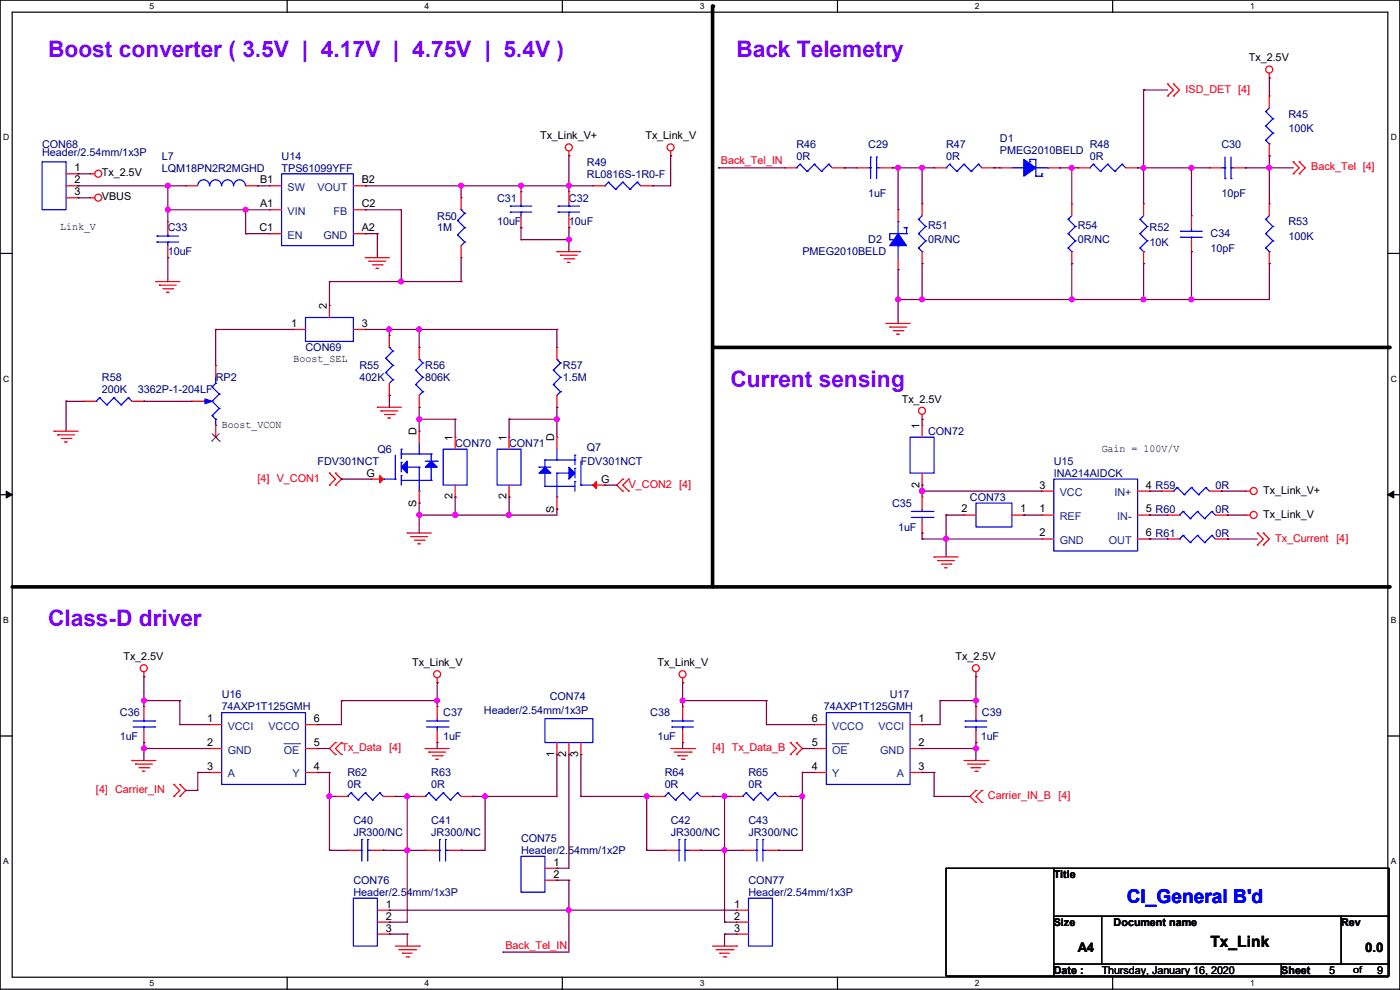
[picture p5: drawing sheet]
<svg xmlns="http://www.w3.org/2000/svg" width="297mm" height="210mm" viewBox="0 0 297 210" stroke-linecap="round" stroke-linejoin="round" font-family="sans-serif">
<path d="M0 0h297v209.8h-297zM2.6 2.6h291.8v204.7h-291.8z" fill="none" stroke="#000" stroke-width=".25"/>
<g fill="#fff">
<path d="M31.7 .3h1v2h-1z"/>
<path d="M31.7 207.6h1v1.9h-1z"/>
</g>
<path d="M60.9 0v2.6M60.9 207.3v2.5" fill="none" stroke="#000" stroke-width=".25"/>
<g fill="#fff">
<path d="M90.1 .3h1v2h-1z"/>
<path d="M90.1 207.6h1v1.9h-1z"/>
</g>
<path d="M119.3 0v2.6M119.3 207.3v2.5" fill="none" stroke="#000" stroke-width=".25"/>
<g fill="#fff">
<path d="M148.5 .3h.9v2h-.9z"/>
<path d="M148.5 207.6h.9v1.9h-.9z"/>
</g>
<path d="M177.7 0v2.6M177.7 207.3v2.5" fill="none" stroke="#000" stroke-width=".25"/>
<g fill="#fff">
<path d="M206.8 .3h1v2h-1z"/>
<path d="M206.8 207.6h1v1.9h-1z"/>
</g>
<path d="M236.1 0v2.6M236.1 207.3v2.5" fill="none" stroke="#000" stroke-width=".25"/>
<g fill="#fff">
<path d="M265.2 .3h1v2h-1z"/>
<path d="M265.2 207.6h1v1.9h-1z"/>
<path d="M.7 28.2h1.2v1.9h-1.2z"/>
<path d="M295.1 28.2h1.2v1.9h-1.2z"/>
<path d="M.7 79.3h1.2v2h-1.2z"/>
<path d="M295.1 79.3h1.2v2h-1.2z"/>
</g>
<path d="M0 53.8h2.6M294.4 53.8h2.6" fill="none" stroke="#000" stroke-width=".25"/>
<g fill="#fff">
<path d="M.7 130.5h1.2v2h-1.2z"/>
<path d="M295.1 130.5h1.1v2h-1.1z"/>
</g>
<path d="M0 104.9h2.6M294.4 104.9h2.6" fill="none" stroke="#000" stroke-width=".25"/>
<path d="M1.3 104.2l1.3 .7-1.3 .8zM294.4 104.9l1.3-.7v1.5z" fill="#000" stroke="#000" stroke-width=".21"/>
<g fill="#fff">
<path d="M.7 181.7h1.2v2h-1.2z"/>
<path d="M295.1 181.7h1.1v2h-1.1z"/>
</g>
<path d="M0 156.1h2.6M294.4 156.1h2.6M200.7 184.2h94v22.9h-94zM223.6 184.2v22.9M223.6 194.4h71.1M233.7 194.4v10.1M284.5 194.4v10.1M223.6 204.5h71.1M271.8 204.5v2.6" fill="none" stroke="#000" stroke-width=".25"/>
<path d="M151.2 1.3v123.2M151.2 73.7h143.5M2.6 124.5h292.1" fill="none" stroke="#000" stroke-width=".76"/>
<g fill="#000">
<circle cx="151.2" cy="1.3" r=".38"/>
<circle cx="294.7" cy="73.7" r=".38"/>
<circle cx="294.7" cy="124.5" r=".38"/>
</g>
<g fill="none" stroke="#f00" stroke-width=".25">
<path d="M247.7 17.8h.1M247.7 17.8l1.3 1.3-1.3 1.3M249 17.8h.1M249 17.8l1.2 1.3-1.2 1.3M269.3 16.6h.1M269.3 15.5v1.1M14 36.9h2.6M14 39.4h2.6M16.6 36.9h.1M16.6 39.4h.1M19.1 36.9h.1M19.1 36.9h1"/>
<path d="M39.4 39.4h.1M39.4 39.4h2.6M52.1 39.4h2.6M54.7 39.4h.1M57.2 39.4h.1M57.2 39.4h2.5M75 39.4h2.5M77.5 39.4h.1M120.7 33.1h.1M120.7 32v1.1M125.8 39.4h.1M125.8 39.4h2.5"/>
<path d="M135.9 39.4h2.6M138.5 39.4h.1M142.3 33.1h.1M142.3 32v1.1M166.4 35.6h.1M166.4 35.6h2.6M176.6 35.6h2.5M179.1 35.6h.1M181.7 35.6h.1M181.7 35.6h2.5M186.7 35.6h2.6M189.3 35.6h.1"/>
<path d="M198.2 35.6h.1M198.2 35.6h2.5M208.3 35.6h2.6M210.9 35.6h.1M212.1 35.6h.1M212.1 35.6h2.6M222.3 35.6h2.5M224.8 35.6h.1M228.6 35.6h.1M228.6 35.6h2.6M238.8 35.6h2.5M241.3 35.6h.1"/>
<path d="M247.7 20.4h.1M249 20.4h.1M256.6 35.6h.1M256.6 35.6h2.5M261.7 35.6h2.5M264.2 35.6h.1M269.3 20.4h.1M269.3 33.1h.1M269.3 20.4v2.5M269.3 30.5v2.6M274.4 36.9h.1M274.4 34.3h.1"/>
<path d="M274.4 34.3l1.2 1.3-1.2 1.3M275.6 36.9h.1M275.6 34.3h.1M275.6 34.3l1.3 1.3-1.3 1.3M14 42h2.6M16.6 42h.1M19.1 42h.1M19.1 42h1M33.1 59.7h.1M33.1 59.7h5M35.6 47h.1M35.6 54.7h.1"/>
<path d="M35.6 47v2.6M35.6 52.1v2.6M57.2 44.5h.1M57.2 49.6h.1M57.2 44.5h2.5M57.2 49.6h2.5M75 44.5h2.5M75 49.6h2.5M77.5 54.7h.1M77.5 49.6h.1M77.5 44.5h.1M77.5 54.7h5.1"/>
<path d="M78.3 55.4h.1M78.3 55.4h3.5M79 56.2h2.1M79.8 56.9h.1M79.8 56.9h.5M81.1 56.2h.1M97.8 54.7h.1M97.8 42h.1M97.8 42v2.5M97.8 52.1v2.6M110.5 40.7h.1M110.5 48.3h.1"/>
<path d="M110.5 40.7v2.5M110.5 45.8v2.5M118.2 53.4h.1M118.2 53.4h5M118.9 54.1h.1M118.9 54.1h3.6M119.7 54.9h2M120.4 55.7h.1M120.4 55.7h.5M120.7 40.7h.1M120.7 48.3h.1M120.7 40.7v2.5"/>
<path d="M120.7 45.8v2.5M121.7 54.9h.1M190.5 57.2h.1M190.5 44.5h.1M190.5 44.5v2.5M190.5 54.7v2.5M195.6 43.2h.1M195.6 55.9h.1M195.6 43.2v2.6M195.6 53.4v2.5M227.4 43.2h.1M227.4 55.9h.1"/>
<path d="M227.4 43.2v2.6M227.4 53.4v2.5M242.6 43.2h.1M242.6 55.9h.1M242.6 43.2v2.6M242.6 53.4v2.5M252.8 53.4h.1M252.8 45.8h.1M252.8 45.8v2.5M252.8 50.8v2.6M269.3 43.2h.1M269.3 55.9h.1"/>
<path d="M269.3 43.2v2.6M269.3 53.4v2.5M33.8 60.5h.1M33.8 60.5h3.6M34.6 61.3h2M35.3 62h.1M35.3 62h.6M36.6 61.3h.1M45.8 77.5h.1M45.8 77.5v2.6M62.3 69.9h.1M62.3 69.9h2.5"/>
<path d="M69.9 64.8h.1M69.9 64.8v2.6M75 69.9h2.5M77.5 69.9h.1M82.6 71.2h.1M82.6 71.2v2.5M88.9 73.7h.1M88.9 73.7v2.5M118.2 73.7h.1M118.2 73.7v2.5M188 68.6h.1M188 68.6h5.1"/>
<path d="M188.8 69.4h.1M188.8 69.4h3.5M189.5 70.1h2.1M190.3 70.9h.1M190.3 70.9h.5M191.6 70.1h.1M11.5 91.5h.1M11.5 91.5h5.1M12.2 92.2h.1M12.2 92.2h3.6M13 93h2M13.8 93.8h.1"/>
<path d="M13.8 93.8h.5M15 93h.1M17.8 85.1h.1M17.8 85.1h2.6M28 85.1h2.5M30.5 85.1h.1M40.7 85.1h.1M40.7 85.1h2.5M45.8 92.8h.1M45.8 90.2v2.6M80.1 86.4h.1M80.1 86.4h5"/>
<path d="M80.8 87.2h.1M80.8 87.2h3.6M81.6 87.9h2M82.3 88.7h.1M82.3 88.7h.5M82.6 83.9h.1M82.6 81.3v2.6M83.6 87.9h.1M88.9 86.4h.1M88.9 91.5h.1M88.9 83.9v2.5M88.9 91.5v2.5"/>
<path d="M96.6 92.8h.1M96.6 92.8v2.5M108 92.8h.1M108 92.8v2.5M118.2 86.4h.1M118.2 92.8h.1M118.2 83.9v2.5M118.2 92.8v2.5M195.6 88.9h.1M195.6 90.2h.1M195.6 87.9v1M195.6 90.2v2.6"/>
<path d="M69.9 100.4h.1M69.9 102.9h.1M69.9 100.4l1.3 1.2-1.3 1.3M71.2 102.9h.1M71.2 100.4h.1M71.2 100.4l1.2 1.2-1.2 1.3M78.8 101.6h.1M78.8 101.6h2.5M86.4 113.1h.1M86.4 113.1h5.1M87.2 113.8h.1M87.2 113.8h3.5"/>
<path d="M87.9 114.6h2.1M88.7 115.4h.1M88.7 115.4h.5M88.9 106.7h.1M88.9 104.2v2.5M90 114.6h.1M96.6 105.5h.1M96.6 102.9v2.6M108 105.5h.1M108 102.9v2.6M118.2 108h.1M118.2 105.5v2.5"/>
<path d="M125.8 102.9h2.5M128.3 102.9h.1M132.1 104.2h.1M132.1 101.6h.1M132.1 101.6l-1.2 1.3 1.2 1.3M133.4 101.6h.1M133.4 104.2h.1M133.4 101.6l-1.3 1.3 1.3 1.3M195.6 102.9h.1M195.6 105.5h.1M195.6 113.1h.1M195.6 100.4v2.5"/>
<path d="M195.6 105.5v2.5M195.6 110.5v2.6M198.2 118.2h.1M198.2 118.2h5M198.9 118.9h.1M198.9 118.9h3.6M199.7 119.7h2M201.7 119.7h.1M204.5 109.3h.1M204.5 109.3h2.6M214.7 109.3h2.5M217.2 109.3h.1"/>
<path d="M221 109.3h.1M221 114.3h.1M221 104.2h.1M221 109.3h2.6M221 104.2h2.6M221 114.3h2.6M241.3 109.3h2.6M241.3 104.2h2.6M241.3 114.3h2.6M243.9 109.3h.1M243.9 114.3h.1M243.9 104.2h.1"/>
<path d="M246.4 104.2h.1M246.4 104.2h2.6M247.7 109.3h.1M247.7 114.3h.1M247.7 109.3h2.5M247.7 114.3h2.5M256.6 104.2h2.5M257.9 109.3h2.5M257.9 114.3h2.5M259.1 104.2h.1M260.4 109.3h.1M260.4 114.3h.1"/>
<path d="M264.2 109.3h.1M264.2 104.2h.1M264.2 109.3h1M264.2 104.2h1M266.7 115.6h.1M266.7 113.1h.1M266.7 113.1l1.3 1.2-1.3 1.3M268 115.6h.1M268 113.1h.1M268 113.1l1.3 1.2-1.3 1.3M200.4 120.4h.1M200.4 120.4h.6"/>
<path d="M30.5 143.6h.1M30.5 149.9h.1M30.5 157.5h.1M30.5 142.5v1.1M30.5 149.9v2.5M30.5 155v2.5M44.5 158.8h.1M44.5 153.7h.1M44.5 158.8h2.5M44.5 153.7h2.5M64.8 158.8h2.6M64.8 153.7h2.6"/>
<path d="M67.4 153.7h.1M67.4 158.8h.1M71.2 157.5h.1M71.2 157.5l-1.3 1.3 1.3 1.3M72.4 157.5h.1M72.4 157.5l-1.2 1.3 1.2 1.3M90.2 158.8h.1M90.2 158.8h5.1M91 159.6h.1M91 159.6h3.5M92.8 144.8h.1M92.8 149.9h.1"/>
<path d="M92.8 157.5h.1M92.8 143.8v1M92.8 149.9v2.5M92.8 155v2.5M118.2 157.5v2.6M120.7 157.5v2.6M123.2 157.5v2.6M142.3 158.8h5.1M143 159.6h3.6M144.8 144.8h.1M144.8 149.9h.1M144.8 157.5h.1"/>
<path d="M144.8 143.8v1M144.8 149.9v2.5M144.8 155v2.5M146.6 159.6h.1M147.4 158.8h.1M167.7 157.5h.1M167.7 157.5l1.3 1.3-1.3 1.3M169 157.5h.1M169 157.5l1.2 1.3-1.2 1.3M172.8 153.7h.1M172.8 158.8h.1M172.8 158.8h2.5"/>
<path d="M172.8 153.7h2.5M193.1 158.8h2.5M193.1 153.7h2.5M195.6 158.8h.1M195.6 153.7h.1M207.1 143.6h.1M207.1 149.9h.1M207.1 157.5h.1M207.1 142.5v1.1M207.1 149.9v2.5M207.1 155v2.5M28 161.3h.1"/>
<path d="M28 161.3h5.1M28.7 162.1h.1M28.7 162.1h3.6M29.5 162.9h2M30.3 163.6h.1M30.3 163.6h.5M31.5 162.9h.1M36.9 166.4h.1M36.9 169h.1M36.9 166.4l1.2 1.3-1.2 1.3M38.1 169h.1M38.1 166.4h.1"/>
<path d="M38.1 166.4l1.3 1.3-1.3 1.3M44.5 163.9h.1M44.5 163.9h2.5M64.8 163.9h2.6M67.4 163.9h.1M71.2 160.1h.1M71.2 169h.1M71.2 169h2.5M72.4 160.1h.1M81.3 169h2.6M83.9 169h.1M87.7 169h.1"/>
<path d="M87.7 169h2.5M91.7 160.3h2.1M92.5 161.1h.1M92.5 161.1h.5M93.8 160.3h.1M97.8 169h2.6M100.4 169h.1M118.2 160.1h.1M120.7 160.1h.1M123.2 160.1h.1M138.5 169h.1M138.5 169h2.5"/>
<path d="M143.8 160.3h.1M143.8 160.3h2M144.6 161.1h.5M145.1 161.1h.1M148.6 169h2.6M151.2 169h.1M155 169h.1M155 169h2.5M165.1 169h2.6M167.7 160.1h.1M167.7 169h.1M169 160.1h.1"/>
<path d="M172.8 163.9h.1M172.8 163.9h2.5M193.1 163.9h2.5M195.6 163.9h.1M204.5 161.3h5.1M205.3 162.1h3.5M206 162.9h.1M206 162.9h2.1M206.8 163.6h.5M207.1 170.2h.1M207.1 167.7h.1M207.1 167.7l-1.3 1.3 1.3 1.2"/>
<path d="M207.3 163.6h.1M208.3 167.7h.1M208.3 170.2h.1M208.3 167.7l-1.2 1.3 1.2 1.2M208.8 162.1h.1M209.6 161.3h.1M73.7 180.4h.1M73.7 180.4h2.5M78.8 180.4h2.5M80.1 193.1h2.5M80.1 195.6h2.5M80.1 198.2h2.5"/>
<path d="M81.3 180.4h.1M82.6 193.1h.1M82.6 195.6h.1M82.6 198.2h.1M90.2 180.4h.1M90.2 180.4h2.6M95.3 180.4h2.5M97.8 180.4h.1M115.6 184.2h2.6M115.6 186.7h2.6M118.2 184.2h.1M118.2 186.7h.1"/>
<path d="M141 180.4h.1M141 180.4h2.6M146.1 180.4h2.5M148.6 180.4h.1M156.3 193.1h.1M156.3 195.6h.1M156.3 198.2h.1M156.3 193.1h2.5M156.3 195.6h2.5M156.3 198.2h2.5M157.5 180.4h.1M157.5 180.4h2.6"/>
<path d="M162.6 180.4h2.5M165.1 180.4h.1M83.9 200.7h5M84.6 201.5h3.6M85.4 202.2h.1M85.4 202.2h2M86.1 203h.6M86.7 203h.1M88.2 201.5h.1M88.9 200.7h.1M151.2 200.7h5.1M151.9 201.5h3.6"/>
<path d="M152.7 202.2h.1M152.7 202.2h2M153.5 203h.5M154 203h.1M155.5 201.5h.1M156.3 200.7h.1"/>
<circle cx="269.3" cy="14.8" r=".74"/>
<circle cx="20.8" cy="36.9" r=".74"/>
<circle cx="120.7" cy="31.3" r=".74"/>
<circle cx="142.3" cy="31.3" r=".74"/>
<circle cx="20.8" cy="41.9" r=".74"/>
<circle cx="195.6" cy="87.1" r=".74"/>
<circle cx="266" cy="104.2" r=".74"/>
<circle cx="266" cy="109.2" r=".74"/>
<circle cx="30.5" cy="141.8" r=".74"/>
<circle cx="92.7" cy="143" r=".74"/>
<circle cx="144.8" cy="143" r=".74"/>
<circle cx="207" cy="141.8" r=".74"/>
</g>
<g fill="none" stroke="#00f" stroke-width=".25">
<path d="M8.9 34.3h5.1v10.2h-5.1zM42 39.4a1.25 1.25 0 0 1 1.2-1.3 1.25 1.25 0 0 1 1.2 1.3M44.5 39.4a1.25 1.25 0 0 1 1.2-1.3 1.25 1.25 0 0 1 1.3 1.3M47 39.4a1.25 1.25 0 0 1 1.3-1.3 1.25 1.25 0 0 1 1.2 1.3M49.6 39.4a1.25 1.25 0 0 1 1.2-1.3 1.25 1.25 0 0 1 1.3 1.3M59.7 36.9h15.3v15.2h-15.3zM128.3 39.4h.1M129.1 38.7h.1M129.1 38.7l1.5 1.5M129.1 38.7l-.8 .7M132.1 38.7h.1M132.1 38.7l1.5 1.5"/>
<path d="M132.1 38.7l-1.5 1.5M135.2 38.7h.1M135.2 38.7l.7 .7M135.2 38.7l-1.6 1.5M169 35.6h.1M169.7 34.8h.1M169.7 34.8l1.5 1.6M169.7 34.8l-.7 .8M171.2 36.4h.1M172.8 34.8h.1M172.8 34.8l1.5 1.6M172.8 34.8l-1.6 1.6"/>
<path d="M174.3 36.4h.1M175.8 34.8h.1M175.8 34.8l.8 .8M175.8 34.8l-1.5 1.6M184.2 35.6h.5M184.7 35.6h.1M184.7 33.3h.1M184.7 33.3v4.6M186 33.3h.1M186 35.6h.1M186 35.6h.7M186 33.3v4.6"/>
<path d="M200.7 35.6h.1M201.5 34.8h.1M201.5 34.8l1.5 1.6M201.5 34.8l-.8 .8M203 36.4h.1M204.5 34.8h.1M204.5 34.8l1.5 1.6M204.5 34.8l-1.5 1.6M206 36.4h.1M207.6 34.8h.1M207.6 34.8l.7 .8M207.6 34.8l-1.6 1.6"/>
<path d="M214.7 35.6h2.5M217.2 35.6h.1M218.5 33.8h.1M218.5 34.3h.1M218.5 33.8h1.3v3.6M218.5 33.8v.5M219.8 37.4h.1M219.8 35.6h2.5M219.8 37.4h1.2M221 37.4h.1M221 36.9h.1M221 36.9v.5"/>
<path d="M222.3 35.6h.1M231.2 35.6h.1M231.9 34.8h.1M231.9 34.8l1.6 1.6M231.9 34.8l-.7 .8M233.5 36.4h.1M235 34.8h.1M235 34.8l1.5 1.6M235 34.8l-1.5 1.6M236.5 36.4h.1M238 34.8h.1M238 34.8l.8 .8"/>
<path d="M238 34.8l-1.5 1.6M259.1 35.6h.8M259.9 37.9h.1M259.9 35.6h.1M259.9 33.3v4.6M261.2 35.6h.1M261.2 37.9h.1M261.2 35.6h.5M261.2 33.3v4.6M268.5 23.7h.1M268.5 26.7h.1M268.5 29.8h.1"/>
<path d="M268.5 23.7l1.5 1.5M268.5 26.7l1.5 1.5M268.5 29.8l.8 .7M269.3 30.5h.1M269.3 22.9l-.8 .8M270 25.2h.1M270 28.2h.1M270 25.2l-1.5 1.5M270 28.2l-1.5 1.6M33.3 51.4h.1M33.3 50.1h.1M33.3 51.4h4.6"/>
<path d="M33.3 50.1h4.6M35.6 50.1h.1M35.6 51.4h.1M35.6 49.6v.5M35.6 51.4v.7M97.1 49.8h.1M97.1 46.8h.1M97.1 49.8l1.5 1.6M97.1 46.8l1.5 1.5M97.8 44.5h.1M97.8 44.5l.8 .8M98.6 51.4h.1"/>
<path d="M98.6 48.3h.1M98.6 45.3h.1M98.6 51.4l-.8 .7M98.6 48.3l-1.5 1.5M98.6 45.3l-1.5 1.5M108.2 45h.1M108.2 43.7h.1M108.2 45h4.6M108.2 43.7h4.6M110.5 43.7h.1M110.5 45h.1M110.5 43.2v.5"/>
<path d="M110.5 45v.8M118.4 45h.1M118.4 43.7h.1M118.4 45h4.6M118.4 43.7h4.6M120.7 43.7h.1M120.7 45h.1M120.7 43.2v.5M120.7 45v.8M130.6 40.2h.1M133.6 40.2h.1M188.8 50.8h.1"/>
<path d="M188.8 50.8h.5M189.3 50.8h.1M190.5 52.1h.1M190.5 47h.1M190.5 47v2.6M190.5 52.1v2.6M191.8 48.3h.1M191.8 48.3h.5M192.3 49.6h.1M192.3 48.3h.1M192.3 49.6h-3.5v1.2M192.3 48.3v1.3"/>
<path d="M194.9 46.5h.1M194.9 49.6h.1M194.9 52.6h.1M194.9 46.5l1.5 1.5M194.9 49.6l1.5 1.5M194.9 52.6l.7 .8M195.6 53.4h.1M195.6 45.8l-.7 .7M196.4 48h.1M196.4 51.1h.1M196.4 48l-1.5 1.6M196.4 51.1l-1.5 1.5"/>
<path d="M226.6 46.5h.1M226.6 49.6h.1M226.6 52.6h.1M226.6 46.5l1.5 1.5M226.6 49.6l1.5 1.5M226.6 52.6l.8 .8M227.4 53.4h.1M227.4 45.8l-.8 .7M228.1 48h.1M228.1 51.1h.1M228.1 48l-1.5 1.6M228.1 51.1l-1.5 1.5"/>
<path d="M241.9 46.5h.1M241.9 49.6h.1M241.9 52.6h.1M241.9 46.5l1.5 1.5M241.9 49.6l1.5 1.5M241.9 52.6l.7 .8M242.6 53.4h.1M242.6 45.8l-.7 .7M243.4 48h.1M243.4 51.1h.1M243.4 48l-1.5 1.6M243.4 51.1l-1.5 1.5"/>
<path d="M250.5 49.1h.1M250.5 50.3h.1M250.5 49.1h4.6M250.5 50.3h4.6M252.8 50.3h.1M252.8 49.1h.1M252.8 48.3v.8M252.8 50.3v.5M268.5 46.5h.1M268.5 49.6h.1M268.5 52.6h.1M268.5 46.5l1.5 1.5"/>
<path d="M268.5 49.6l1.5 1.5M268.5 52.6l.8 .8M269.3 53.4h.1M269.3 45.8l-.8 .7M270 48h.1M270 51.1h.1M270 48l-1.5 1.6M270 51.1l-1.5 1.5M64.8 67.4h10.2v5h-10.2zM81.8 79h.1M81.8 76h.1M81.8 79l1.6 1.6"/>
<path d="M81.8 76l1.6 1.5M82.6 73.7h.1M82.6 73.7l.8 .8M83.4 77.5h.1M83.4 74.5h.1M83.4 77.5l-1.6 1.5M83.4 74.5l-1.6 1.5M88.2 78.5h.1M88.2 78.5l1.5 1.6M88.9 76.2h.1M88.9 76.2l.8 .8M89.7 77h.1"/>
<path d="M89.7 77l-1.5 1.5M117.4 78.5h.1M117.4 78.5l1.5 1.6M118.2 76.2h.1M118.2 76.2l.7 .8M118.9 77h.1M118.9 77l-1.5 1.5M20.4 85.1h.1M21.1 84.4h.1M21.1 84.4l1.5 1.5M21.1 84.4l-.7 .7M22.6 85.9h.1"/>
<path d="M24.2 84.4h.1M24.2 84.4l1.5 1.5M24.2 84.4l-1.6 1.5M25.7 85.9h.1M27.2 84.4h.1M27.2 84.4l.8 .7M27.2 84.4l-1.5 1.5M43.2 85.1h.1M43.2 85.1h.5M45 82.1h.1M45 85.1h.1M45 88.2h.1"/>
<path d="M45 82.1l1.5 1.5M45 85.1l1.5 1.6M45 88.2l.8 .7M45.8 81.3h.1M45.8 88.9h.1M45.8 90.2h.1M45.8 80.1v1.2M45.8 88.9v1.3M45.8 81.3l-.8 .8M46.5 83.6h.1M46.5 86.7h.1M46.5 83.6l-1.5 1.5"/>
<path d="M46.5 86.7l-1.5 1.5M83.4 80.6h.1M83.4 80.6l-.8 .7M83.9 96.6v5M85.1 98.1h.1M85.1 95.3h.1M85.1 96.3h.1M85.1 95.3v2M85.1 98.1v2M85.1 96.3h6.4M86.4 99.1h2.5M88.2 81.6h.1"/>
<path d="M88.2 81.6l1.5 1.5M88.9 96.3h.1M88.9 99.1h.1M88.9 94v2.3M88.9 99.1v5.1M89.7 83.1h.1M89.7 80.1h.1M89.7 83.1l-.8 .8M89.7 80.1l-1.5 1.5M90.2 97.8h2.6M91.5 99.1h.1M91.5 96.3h.1"/>
<path d="M91.5 96.3v1.5M91.5 99.1v2.8M92.8 97.8h.1M94 95.3h5.1v7.6h-5.1zM105.5 95.3h5v7.6h-5zM114.3 99.1h.1M114.3 99.1h2.6M115.6 97.6h.1M115.6 97.6v1.5M115.6 97.6h6.4M117.4 81.6h.1M117.4 81.6l1.5 1.5"/>
<path d="M118.2 97.6h.1M118.2 95.3v2.3M118.9 83.1h.1M118.9 80.1h.1M118.9 83.1l-.7 .8M118.9 80.1l-1.5 1.5M122 99.4h.1M122 96.6h.1M122 97.6h.1M122 96.6v2M122 99.4v2M123.2 97.8v5.1"/>
<path d="M193.1 92.8h5.1v7.6h-5.1zM81.3 101.6h.1M81.3 101.6h2.6M83.9 101.6h.1M85.1 100.9h.1M85.1 100.9v2M85.1 101.9h6.4M88.9 104.2h.1M91.5 101.9h.1M115.6 103.2h.1M115.6 100.4h.1M115.6 103.2h6.4"/>
<path d="M115.6 100.4v2.8M118.2 100.4h.1M118.2 105.5h.1M118.2 100.4v5.1M118.2 100.4h2.5M122 102.2h.1M122 102.2v2M123.2 102.9h.1M123.2 102.9h2.6M125.8 102.9h.1M193.3 109.8h4.6M193.3 108.5h4.6"/>
<path d="M195.6 108.5h.1M195.6 109.8h.1M195.6 108v.5M195.6 109.8v.7M197.9 109.8h.1M197.9 108.5h.1M207.1 106.7h7.6v5.1h-7.6zM223.6 101.6h17.7v15.3h-17.7zM249 104.2h.1M249.7 103.4h.1M249.7 103.4l1.5 1.5M249.7 103.4l-.7 .8"/>
<path d="M250.2 109.3h.1M250.2 114.3h.1M251 108.5h.1M251 113.6h.1M251 108.5l1.5 1.5M251 108.5l-.8 .8M251 113.6l1.5 1.5M251 113.6l-.8 .7M251.2 104.9h.1M252.5 110h.1M252.5 115.1h.1M252.8 103.4h.1"/>
<path d="M252.8 103.4l1.5 1.5M252.8 103.4l-1.6 1.5M254 108.5h.1M254 113.6h.1M254 108.5l1.6 1.5M254 108.5l-1.5 1.5M254 113.6l1.6 1.5M254 113.6l-1.5 1.5M254.3 104.9h.1M255.6 110h.1M255.6 115.1h.1M255.8 103.4h.1"/>
<path d="M255.8 103.4l.8 .8M255.8 103.4l-1.5 1.5M257.1 108.5h.1M257.1 113.6h.1M257.1 108.5l.8 .8M257.1 108.5l-1.5 1.5M257.1 113.6l.8 .7M257.1 113.6l-1.5 1.5M28.2 154.2h4.6M28.2 153h4.6M30.5 153h.1M30.5 154.2h.1"/>
<path d="M30.5 152.4v.6M30.5 154.2v.8M32.8 154.2h.1M32.8 153h.1M47 151.2h17.8v15.2h-17.8zM90.5 154.2h4.5M90.5 153h4.5M92.8 153h.1M92.8 154.2h.1M92.8 152.4v.6M92.8 154.2v.8M95 154.2h.1"/>
<path d="M95 153h.1M115.6 152.4h10.2v5.1h-10.2zM142.5 154.2h.1M142.5 153h.1M142.5 154.2h4.6M142.5 153h4.6M144.8 153h.1M144.8 154.2h.1M144.8 152.4v.6M144.8 154.2v.8M175.3 151.2h17.8v15.2h-17.8zM204.8 154.2h.1"/>
<path d="M204.8 153h.1M204.8 154.2h4.5M204.8 153h4.5M207.1 153h.1M207.1 154.2h.1M207.1 152.4v.6M207.1 154.2v.8M73.7 169h.1M74.5 168.2h.1M74.5 168.2l1.5 1.5M74.5 168.2l-.8 .8M76 169.7h.1"/>
<path d="M76.8 178.1h.1M76.8 178.1v4.6M77.5 168.2h.1M77.5 168.2l1.5 1.5M77.5 168.2l-1.5 1.5M78 178.1h.1M78 178.1v4.6M79 169.7h.1M80.6 168.2h.1M80.6 168.2l.7 .8M80.6 168.2l-1.6 1.5M90.2 169h.1"/>
<path d="M91 168.2h.1M91 168.2l1.5 1.5M91 168.2l-.8 .8M92.5 169.7h.1M93.3 178.1h.1M93.3 178.1v4.6M94 168.2h.1M94 168.2l1.5 1.5M94 168.2l-1.5 1.5M94.5 178.1h.1M94.5 178.1v4.6M95.5 169.7h.1"/>
<path d="M97.1 168.2h.1M97.1 168.2l.7 .8M97.1 168.2l-1.6 1.5M141 169h.1M141.8 168.2h.1M141.8 168.2l1.5 1.5M141.8 168.2l-.8 .8M143.3 169.7h.1M144.1 178.1h.1M144.1 178.1v4.6M144.8 168.2h.1M144.8 168.2l1.5 1.5"/>
<path d="M144.8 168.2l-1.5 1.5M145.3 178.1h.1M145.3 178.1v4.6M146.3 169.7h.1M147.9 168.2h.1M147.9 168.2l.7 .8M147.9 168.2l-1.6 1.5M157.5 169h.1M158.3 168.2h.1M158.3 168.2l1.5 1.5M158.3 168.2l-.8 .8M159.8 169.7h.1"/>
<path d="M160.6 178.1h.1M160.6 178.1v4.6M161.3 168.2h.1M161.3 168.2l1.6 1.5M161.3 168.2l-1.5 1.5M161.8 178.1h.1M161.8 178.1v4.6M162.9 169.7h.1M164.4 168.2h.1M164.4 168.2l.7 .8M164.4 168.2l-1.5 1.5M75 190.5h5.1v10.2h-5.1z"/>
<path d="M76.2 180.4h.6M76.8 180.4h.1M78 180.4h.1M78 180.4h.8M92.8 180.4h.5M93.3 180.4h.1M94.5 180.4h.1M94.5 180.4h.8M110.5 181.7h5.1v7.6h-5.1zM143.6 180.4h.5M144.1 180.4h.1M145.3 180.4h.1"/>
<path d="M145.3 180.4h.8M158.8 190.5h5.1v10.2h-5.1zM160.1 180.4h.5M160.6 180.4h.1M161.8 180.4h.1M161.8 180.4h.8"/>
</g>
<g fill="#00f" stroke="#00f" stroke-width=".25">
<path d="M43.5 84.6l1.5 .5-1.5 .5z"/>
<path d="M120.7 99.1l1.3 1.3-1.3 1.2z"/>
<path d="M115.6 99.1l1.3 1.3h-2.6z"/>
<path d="M85.1 99.1l1.3-1.3v2.6z"/>
<path d="M90.2 99.1l1.3-1.3 1.3 1.3z"/>
<path d="M190.5 49.6l1.8 2.5h-3.5z" fill-rule="evenodd"/>
<path d="M217.2 33.8l2.6 1.8-2.6 1.8z" fill-rule="evenodd"/>
</g>
<path d="M45 93.6h.1M45 92l1.6 1.6M46.5 92l-1.5 1.6M46.6 93.6h.1" fill="none" stroke="#804000" stroke-width=".21"/>
<g fill="#f00" stroke="#f00" stroke-width=".25">
<path d="M125.8 102.9l.7-.7v1.5z"/>
<path d="M80.6 100.9l.7 .7-.7 .8z"/>
</g>
<path d="M60.2 157.8h3.3M63.5 157.8h.1M176.6 157.8h3.3M179.9 157.8h.1" fill="none" stroke="#004080" stroke-width=".21"/>
<g fill="none" stroke="#800040" stroke-width=".25">
<path d="M242.6 19.1h.1M242.6 19.1v24.1M242.6 19.1h5.1M269.3 16.6h.1M269.3 16.6v3.8M16.6 39.4h.1M16.6 36.9h.1M16.6 39.4h22.8M16.6 36.9h2.5M35.6 39.4h.1M35.6 39.4v7.6M54.7 39.4h.1"/>
<path d="M54.7 39.4h2.5M77.5 39.4h.1M77.5 39.4h48.3M97.8 39.4h.1M97.8 39.4v2.6M110.5 39.4h.1M110.5 39.4v1.3M120.7 39.4h.1M120.7 33.1h.1M120.7 33.1v7.6M138.5 39.4h.1M142.3 33.1h.1"/>
<path d="M142.3 33.1v6.3h-3.8M152.4 35.6h.1M152.4 35.6h14M179.1 35.6h.1M179.1 35.6h2.6M189.3 35.6h.1M189.3 35.6h8.9M190.5 35.6h.1M190.5 35.6v8.9M195.6 35.6h.1M195.6 35.6v7.6M210.9 35.6h.1"/>
<path d="M210.9 35.6h1.2M224.8 35.6h.1M224.8 35.6h3.8M227.4 35.6h.1M227.4 35.6v7.6M241.3 35.6h.1M241.3 35.6h15.3M242.6 35.6h.1M252.8 35.6h.1M252.8 35.6v10.2M264.2 35.6h.1M264.2 35.6h10.2"/>
<path d="M269.3 33.1h.1M269.3 35.6h.1M269.3 33.1v10.1M16.6 42h.1M16.6 42h2.5M35.6 44.5h.1M35.6 54.7h.1M35.6 54.7v5M35.6 44.5h21.6M52.1 49.6h.1M52.1 44.5h.1M52.1 49.6h5.1"/>
<path d="M52.1 44.5v5.1M69.9 59.7h.1M69.9 59.7v5.1M69.9 59.7h27.9M77.5 44.5h.1M77.5 49.6h.1M77.5 44.5h7.6v15.2M77.5 49.6h2.6M80.1 49.6h.1M80.1 49.6v5.1M85.1 59.7h.1M97.8 59.7h.1"/>
<path d="M97.8 54.7v5M110.5 48.3h.1M110.5 50.8h.1M110.5 48.3v2.5M110.5 50.8h10.2M120.7 48.3h.1M120.7 50.8h.1M120.7 48.3v5.1M190.5 57.2h.1M190.5 57.2v11.4M195.6 55.9h.1M195.6 55.9v7.6"/>
<path d="M227.4 55.9h.1M227.4 55.9v7.6M242.6 55.9h.1M242.6 55.9v7.6M252.8 53.4h.1M252.8 53.4v10.1M269.3 55.9h.1M269.3 55.9v7.6h-78.8M45.8 69.9h.1M45.8 69.9h16.5M45.8 69.9v7.6M77.5 69.9h.1"/>
<path d="M77.5 69.9h40.7M82.6 69.9h.1M82.6 69.9v1.3M88.9 69.9h.1M88.9 69.9v3.8M118.2 69.9h.1M118.2 69.9v3.8M190.5 63.5h.1M195.6 63.5h.1M242.6 63.5h.1M252.8 63.5h.1M14 85.1h.1"/>
<path d="M14 85.1h3.8M14 85.1v6.4M30.5 85.1h.1M30.5 85.1h10.2M82.6 83.9h.1M82.6 83.9v2.5M88.9 86.4h.1M88.9 88.9h.1M88.9 86.4v5.1M88.9 88.9h7.7M96.6 88.9h.1M96.6 88.9v3.9"/>
<path d="M108 88.9h.1M108 88.9h10.2M108 88.9v3.9M118.2 86.4h.1M118.2 88.9h.1M118.2 86.4v6.4M195.6 88.9h.1M195.6 88.9v1.3M72.4 101.6h.1M72.4 101.6h6.4M88.9 106.7h.1M88.9 109.3h.1"/>
<path d="M88.9 106.7v6.4M96.6 105.5h.1M96.6 109.3h.1M96.6 105.5v3.8M108 109.3h.1M108 105.5h.1M108 105.5v3.8M118.2 108h.1M118.2 108v1.3h-29.3M128.3 102.9h.1M128.3 102.9h2.6M195.6 104.2h.1"/>
<path d="M195.6 113.1h.1M195.6 114.3h.1M195.6 102.9h.1M195.6 114.3h25.4M195.6 104.2h25.4M195.6 102.9v2.6M195.6 113.1v1.2M200.7 109.3h.1M200.7 114.3h.1M200.7 109.3h3.8M200.7 109.3v8.9M217.2 109.3h.1"/>
<path d="M217.2 109.3h3.8M243.9 114.3h.1M243.9 104.2h.1M243.9 109.3h.1M243.9 109.3h3.8M243.9 114.3h3.8M243.9 104.2h2.5M259.1 104.2h.1M259.1 104.2h5.1M260.4 114.3h.1M260.4 109.3h.1M260.4 109.3h3.8"/>
<path d="M260.4 114.3h6.3M30.5 143.6h.1M30.5 148.6h.1M30.5 157.5h.1M30.5 158.8h.1M30.5 143.6v6.3M30.5 157.5v3.8M30.5 148.6h7.6M30.5 158.8h14M38.1 148.6h.1M38.1 153.7h.1M38.1 148.6v5.1"/>
<path d="M38.1 153.7h6.4M67.4 153.7h.1M67.4 158.8h.1M67.4 158.8h2.5M72.4 148.6h.1M72.4 148.6h20.4M72.4 148.6v5.1h-5M92.8 144.8h.1M92.8 148.6h.1M92.8 157.5h.1M92.8 144.8v5.1M92.8 157.5v1.3"/>
<path d="M144.8 144.8h.1M144.8 148.6h.1M144.8 157.5h.1M144.8 148.6h17.8M144.8 144.8v5.1M144.8 157.5v1.3M162.6 148.6h.1M162.6 153.7h.1M162.6 153.7h10.2M162.6 148.6v5.1M170.2 158.8h.1M170.2 158.8h2.6"/>
<path d="M195.6 153.7h.1M195.6 158.8h.1M195.6 158.8h11.5M199.4 148.6h.1M199.4 148.6h7.7M199.4 148.6v5.1h-3.8M207.1 143.6h.1M207.1 148.6h.1M207.1 157.5h.1M207.1 158.8h.1M207.1 143.6v6.3M207.1 157.5v3.8"/>
<path d="M39.4 167.7h.1M42 163.9h.1M42 163.9h2.5M42 163.9v3.8h-2.6M67.4 163.9h.1M67.4 163.9h2.5M69.9 163.9h.1M69.9 169h.1M69.9 163.9v16.5M69.9 169h1.3M83.9 169h.1M83.9 169h3.8"/>
<path d="M86.4 169h.1M86.4 169v26.6h-3.8M100.4 169h.1M102.9 169h.1M102.9 169v11.4h-5.1M118.2 160.1h.1M118.2 160.1v8.9h-17.8M120.7 160.1h.1M120.7 160.1v24.1h-2.5M123.2 169h.1M123.2 160.1h.1M123.2 169h15.3"/>
<path d="M123.2 160.1v8.9M137.2 169h.1M137.2 169v11.4M151.2 169h.1M151.2 169h3.8M153.7 169h.1M153.7 169v26.6M167.7 169h.1M167.7 169h2.5M170.2 163.9h.1M170.2 169h.1M170.2 163.9h2.6"/>
<path d="M170.2 163.9v16.5h-5.1M195.6 163.9h.1M195.6 163.9h2.6M198.2 163.9h.1M198.2 169h.1M198.2 163.9v5.1M198.2 169h7.6M69.9 180.4h.1M69.9 180.4h3.8M81.3 180.4h.1M81.3 180.4h8.9M82.6 195.6h.1"/>
<path d="M82.6 193.1h.1M82.6 198.2h.1M82.6 193.1h73.7M82.6 198.2h3.8M86.4 180.4h.1M86.4 198.2h.1M86.4 198.2v2.5M97.8 180.4h.1M118.2 184.2h.1M118.2 186.7h.1M118.2 186.7h2.5M120.7 186.7h.1"/>
<path d="M120.7 193.1h.1M120.7 186.7v15.3h-14M137.2 180.4h.1M137.2 180.4h3.8M148.6 180.4h.1M148.6 180.4h8.9M153.7 180.4h.1M153.7 195.6h.1M153.7 198.2h.1M153.7 198.2v2.5M153.7 195.6h2.6M153.7 198.2h2.6"/>
<path d="M165.1 180.4h.1M106.7 202h.1"/>
</g>
<g fill="#f0f" stroke="#f0f" stroke-width=".25">
<circle cx="30.5" cy="148.6" r=".49"/>
<circle cx="92.7" cy="148.6" r=".49"/>
<circle cx="35.6" cy="39.4" r=".49"/>
<circle cx="97.8" cy="39.4" r=".49"/>
<circle cx="120.7" cy="39.4" r=".49"/>
<circle cx="110.5" cy="39.4" r=".49"/>
<circle cx="52.1" cy="44.5" r=".49"/>
<circle cx="35.6" cy="44.5" r=".49"/>
<circle cx="30.5" cy="158.8" r=".49"/>
<circle cx="120.7" cy="50.8" r=".49"/>
<circle cx="88.9" cy="88.9" r=".49"/>
<circle cx="88.9" cy="109.2" r=".49"/>
<circle cx="207" cy="148.6" r=".49"/>
<circle cx="144.8" cy="148.6" r=".49"/>
<circle cx="207" cy="158.8" r=".49"/>
<circle cx="170.2" cy="168.9" r=".49"/>
<circle cx="153.7" cy="180.4" r=".49"/>
<circle cx="153.7" cy="168.9" r=".49"/>
<circle cx="137.2" cy="168.9" r=".49"/>
<circle cx="69.9" cy="168.9" r=".49"/>
<circle cx="86.4" cy="168.9" r=".49"/>
<circle cx="102.9" cy="168.9" r=".49"/>
<circle cx="86.4" cy="180.4" r=".49"/>
<circle cx="120.7" cy="193.1" r=".49"/>
<circle cx="118.1" cy="88.9" r=".49"/>
<circle cx="88.9" cy="69.9" r=".49"/>
<circle cx="96.5" cy="109.2" r=".49"/>
<circle cx="190.5" cy="35.6" r=".49"/>
<circle cx="227.4" cy="35.6" r=".49"/>
<circle cx="252.8" cy="35.6" r=".49"/>
<circle cx="252.8" cy="63.5" r=".49"/>
<circle cx="269.3" cy="35.6" r=".49"/>
<circle cx="242.6" cy="35.6" r=".49"/>
<circle cx="200.7" cy="114.3" r=".49"/>
<circle cx="195.6" cy="104.2" r=".49"/>
<circle cx="85.1" cy="59.7" r=".49"/>
<circle cx="82.6" cy="69.9" r=".49"/>
<circle cx="108" cy="109.2" r=".49"/>
<circle cx="190.5" cy="63.5" r=".49"/>
<circle cx="242.6" cy="63.5" r=".49"/>
<circle cx="227.4" cy="63.5" r=".49"/>
<circle cx="195.6" cy="63.5" r=".49"/>
<circle cx="195.6" cy="35.6" r=".49"/>
</g>
<g font-size="4.8" fill="#8000ff">
<text x="10.2" y="12.1">Boost converter ( 3.5V | 4.17V | 4.75V | 5.4V )</text>
<text x="156.3" y="12.1">Back Telemetry</text>
<text x="155" y="82">Current sensing</text>
<text x="10.2" y="132.8">Class-D driver</text>
</g>
<text font-size="4.1" fill="#00f" x="239.1" y="191.5">CI_General B'd</text>
<text font-size="3.3" x="256.8" y="201">Tx_Link</text>
<g font-size="2.8">
<text x="228.6" y="202.1">A4</text>
<text x="289.6" y="202.1">0.0</text>
</g>
<g font-size="2.3">
<text x="265" y="13">Tx_2.5V</text>
<text x="114.6" y="29.5">Tx_Link_V+</text>
<text x="137" y="29.5">Tx_Link_V</text>
<text x="15.8" y="36.3">1</text>
<text x="15.8" y="38.9">2</text>
<text x="15.8" y="41.4">3</text>
<text x="21.6" y="37.4">Tx_2.5V</text>
<text x="55.2" y="38.9">B1</text>
<text x="76.8" y="38.9">B2</text>
<text x="21.6" y="42.5">VBUS</text>
<text x="55.2" y="43.9">A1</text>
<text x="76.8" y="43.9">C2</text>
<text x="12.7" y="48.9">Link_V</text>
<text x="55" y="49">C1</text>
<text x="76.8" y="49">A2</text>
<text x="69.3" y="65.6" transform="rotate(-90 69.3 65.6)">2</text>
<text x="61.8" y="69.3">1</text>
<text x="76.8" y="69.3">3</text>
<text x="62.3" y="76.8">Boost_SEL</text>
<text x="191.3" y="85.4">Tx_2.5V</text>
<text x="47" y="90.8">Boost_VCON</text>
<text x="88.4" y="92.2" transform="rotate(-90 88.4 92.2)">D</text>
<text x="96" y="93.5" transform="rotate(-90 96 93.5)">1</text>
<text x="107.4" y="93.5" transform="rotate(-90 107.4 93.5)">1</text>
<text x="117.6" y="93.5" transform="rotate(-90 117.6 93.5)">D</text>
<text x="195.1" y="91" transform="rotate(-90 195.1 91)">1</text>
<text x="233.7" y="95.9">Gain = 100V/V</text>
<text x="77.8" y="101.1">G</text>
<text x="88.4" y="107.5" transform="rotate(-90 88.4 107.5)">S</text>
<text x="96" y="106" transform="rotate(-90 96 106)">2</text>
<text x="107.4" y="106" transform="rotate(-90 107.4 106)">2</text>
<text x="127.6" y="102.4">G</text>
<text x="195.1" y="103.4" transform="rotate(-90 195.1 103.4)">2</text>
<text x="220.5" y="103.6">3</text>
<text x="243.1" y="103.6">4 R59</text>
<text x="268" y="104.7">Tx_Link_V+</text>
<text x="117.6" y="108.8" transform="rotate(-90 117.6 108.8)">S</text>
<text x="204" y="108.7">2</text>
<text x="216.5" y="108.7">1</text>
<text x="220.5" y="108.7">1</text>
<text x="220.5" y="113.8">2</text>
<text x="243.1" y="108.7">5 R60</text>
<text x="243.1" y="113.8">6 R61</text>
<text x="268" y="109.8">Tx_Link_V</text>
<text x="26.2" y="140">Tx_2.5V</text>
<text x="87.4" y="141.3">Tx_Link_V</text>
<text x="139.5" y="141.3">Tx_Link_V</text>
<text x="202.7" y="140">Tx_2.5V</text>
<text x="44" y="153.2">1</text>
<text x="66.6" y="153.2">6</text>
<text x="172.3" y="153.2">6</text>
<text x="194.9" y="153.2">1</text>
<text x="44" y="158.2">2</text>
<text x="66.6" y="158.2">5</text>
<text x="117.6" y="160.6" transform="rotate(-90 117.6 160.6)">1</text>
<text x="120.1" y="160.6" transform="rotate(-90 120.1 160.6)">2</text>
<text x="122.7" y="160.6" transform="rotate(-90 122.7 160.6)">3</text>
<text x="172.3" y="158.2">5</text>
<text x="194.9" y="158.2">2</text>
<text x="44" y="163.3">3</text>
<text x="66.6" y="163.3">4</text>
<text x="172.3" y="163.3">4</text>
<text x="194.9" y="163.3">3</text>
<text x="117.4" y="183.6">1</text>
<text x="117.4" y="186.2">2</text>
<text x="223.6" y="186.3">Title</text>
<text x="81.8" y="192.5">1</text>
<text x="81.8" y="195.1">2</text>
<text x="81.8" y="197.6">3</text>
<text x="155.7" y="192.5">1</text>
<text x="155.7" y="195.1">2</text>
<text x="155.7" y="197.6">3</text>
<text x="223.6" y="196.5">Size</text>
<text x="236.3" y="196.5">Document name</text>
<text x="284.5" y="196.5">Rev</text>
<text x="223.6" y="206.6">Date :</text>
<text x="233.7" y="206.6">Thursday, January 16, 2020</text>
<text x="271.8" y="206.6">Sheet</text>
<text x="282" y="206.6">5</text>
<text x="292.1" y="206.6">9</text>
</g>
<g font-size="2.3" fill="#f00">
<text x="251.5" y="19.6">ISD_DET [4]</text>
<text x="153" y="34.9">Back_Tel_IN</text>
<text x="278.2" y="36.2">Back_Tel [4]</text>
<text x="54.7" y="102.2">[4] V_CON1</text>
<text x="133.4" y="103.5">V_CON2 [4]</text>
<text x="270.6" y="114.9">Tx_Current</text>
<text x="283.5" y="114.9">[4]</text>
<text x="72.4" y="159.3">Tx_Data [4]</text>
<text x="151.2" y="159.3">[4] Tx_Data_B</text>
<text x="20.4" y="168.2">[4] Carrier_IN</text>
<text x="209.6" y="169.5">Carrier_IN_B [4]</text>
<text x="107.2" y="201.3">Back_Tel_IN</text>
</g>
<g font-size="2.3" fill="#000080">
<text x="273.3" y="25">R45</text>
<text x="273.3" y="28">100K</text>
<text x="8.9" y="31.3">CON68</text>
<text x="8.9" y="33.1">Header/2.54mm/1x3P</text>
<text x="34.3" y="33.9">L7</text>
<text x="59.7" y="33.9">U14</text>
<text x="124.5" y="35.1">R49</text>
<text x="169" y="31.3">R46</text>
<text x="169" y="33.9">0R</text>
<text x="184.2" y="31.3">C29</text>
<text x="200.7" y="31.3">R47</text>
<text x="200.7" y="33.9">0R</text>
<text x="212.1" y="30.1">D1</text>
<text x="212.1" y="32.6">PMEG2010BELD</text>
<text x="231.2" y="31.3">R48</text>
<text x="231.2" y="33.9">0R</text>
<text x="259.1" y="31.3">C30</text>
<text x="34.3" y="36.4">LQM18PN2R2MGHD</text>
<text x="59.7" y="36.4">TPS61099YFF</text>
<text x="124.5" y="37.7">RL0816S-1R0-F</text>
<text x="184.2" y="41.7">1uF</text>
<text x="259.1" y="41.7">10pF</text>
<text x="92.8" y="46.6">R50</text>
<text x="105.5" y="42.8">C31</text>
<text x="105.5" y="47.8">10uF</text>
<text x="120.7" y="42.8">C32</text>
<text x="120.7" y="47.8">10uF</text>
<text x="273.3" y="47.8">R53</text>
<text x="35.6" y="49.1">C33</text>
<text x="92.8" y="49.1">1M</text>
<text x="184.2" y="51.6">D2</text>
<text x="196.9" y="48.6">R51</text>
<text x="196.9" y="51.6">0R/NC</text>
<text x="228.6" y="48.6">R54</text>
<text x="228.6" y="51.6">0R/NC</text>
<text x="243.9" y="49.1">R52</text>
<text x="243.9" y="52.2">10K</text>
<text x="256.8" y="50.4">C34</text>
<text x="256.8" y="53.4">10pF</text>
<text x="273.3" y="50.9">100K</text>
<text x="35.6" y="54.2">10uF</text>
<text x="170.2" y="54.2">PMEG2010BELD</text>
<text x="64.8" y="74.5">CON69</text>
<text x="21.6" y="80.9">R58</text>
<text x="21.6" y="83.4">200K</text>
<text x="29.3" y="83.4">3362P-1-204LF</text>
<text x="45.8" y="80.9">RP2</text>
<text x="76.2" y="78.3">R55</text>
<text x="76.2" y="80.9">402K</text>
<text x="90.2" y="78.3">R56</text>
<text x="90.2" y="80.9">806K</text>
<text x="119.4" y="78.3">R57</text>
<text x="119.4" y="80.9">1.5M</text>
<text x="96.6" y="94.8">CON70</text>
<text x="108" y="94.8">CON71</text>
<text x="124.5" y="95.6">Q7</text>
<text x="196.9" y="92.3">CON72</text>
<text x="67.4" y="98.6">FDV301NCT</text>
<text x="80.1" y="96.1">Q6</text>
<text x="123.2" y="98.6">FDV301NCT</text>
<text x="223.6" y="98.6">U15</text>
<text x="223.6" y="101.2">INA214AIDCK</text>
<text x="189.3" y="107.5">C35</text>
<text x="205.8" y="106.3">CON73</text>
<text x="257.9" y="103.7">0R</text>
<text x="190.5" y="112.6">1uF</text>
<text x="257.9" y="108.8">0R</text>
<text x="257.9" y="113.9">0R</text>
<text x="47" y="148.2">U16</text>
<text x="116.6" y="148.4">CON74</text>
<text x="188.8" y="148.2">U17</text>
<text x="25.4" y="152">C36</text>
<text x="47" y="150.7">74AXP1T125GMH</text>
<text x="94" y="152">C37</text>
<text x="102.7" y="151.5">Header/2.54mm/1x3P</text>
<text x="138" y="152">C38</text>
<text x="174.8" y="150.7">74AXP1T125GMH</text>
<text x="208.3" y="152">C39</text>
<text x="25.4" y="157.1">1uF</text>
<text x="94" y="157.1">1uF</text>
<text x="139.5" y="157.1">1uF</text>
<text x="208.1" y="157.1">1uF</text>
<text x="73.7" y="164.7">R62</text>
<text x="73.7" y="167.2">0R</text>
<text x="91.5" y="164.7">R63</text>
<text x="91.5" y="167.2">0R</text>
<text x="141" y="164.7">R64</text>
<text x="141" y="167.2">0R</text>
<text x="158.8" y="164.7">R65</text>
<text x="158.8" y="167.2">0R</text>
<text x="75" y="174.8">C40</text>
<text x="75" y="177.4">JR300/NC</text>
<text x="91.5" y="174.8">C41</text>
<text x="91.5" y="177.4">JR300/NC</text>
<text x="110.5" y="178.6">CON75</text>
<text x="142.3" y="174.8">C42</text>
<text x="142.3" y="177.4">JR300/NC</text>
<text x="158.8" y="174.8">C43</text>
<text x="158.8" y="177.4">JR300/NC</text>
<text x="110.5" y="181.2">Header/2.54mm/1x2P</text>
<text x="75" y="187.5">CON76</text>
<text x="75" y="190.1">Header/2.54mm/1x3P</text>
<text x="158.8" y="187.5">CON77</text>
<text x="158.8" y="190.1">Header/2.54mm/1x3P</text>
</g>
<g font-size="2.3" fill="#004080">
<text x="61" y="40.5">SW</text>
<text x="67.4" y="40.5">VOUT</text>
<text x="61" y="45.6">VIN</text>
<text x="70.8" y="45.6">FB</text>
<text x="61" y="50.6">EN</text>
<text x="68.6" y="50.6">GND</text>
<text x="224.8" y="105.2">VCC</text>
<text x="236.4" y="105.2">IN+</text>
<text x="224.8" y="110.3">REF</text>
<text x="237" y="110.3">IN-</text>
<text x="224.8" y="115.4">GND</text>
<text x="235.2" y="115.4">OUT</text>
<text x="48.3" y="154.8">VCCI</text>
<text x="56.9" y="154.8">VCCO</text>
<text x="176.6" y="154.8">VCCO</text>
<text x="186.4" y="154.8">VCCI</text>
<text x="48.3" y="159.8">GND</text>
<text x="60.2" y="159.8">OE</text>
<text x="176.6" y="159.8">OE</text>
<text x="186.7" y="159.8">GND</text>
<text x="48.3" y="164.9">A</text>
<text x="62.1" y="164.9">Y</text>
<text x="176.6" y="164.9">Y</text>
<text x="190.3" y="164.9">A</text>
</g>
<text font-size="2" x="287.1" y="206.4">of</text>
<g font-size="1.8">
<text x="31.7" y="1.9">5</text>
<text x="90.1" y="1.9">4</text>
<text x="148.5" y="1.9">3</text>
<text x="206.8" y="1.9">2</text>
<text x="265.2" y="1.9">1</text>
<text x=".7" y="29.8">D</text>
<text x="295.1" y="29.8">D</text>
<text x=".7" y="80.9">C</text>
<text x="295.1" y="80.9">C</text>
<text x=".7" y="132.1">B</text>
<text x="295.1" y="132.1">B</text>
<text x=".7" y="183.3">A</text>
<text x="295.1" y="183.3">A</text>
<text x="31.7" y="209.2">5</text>
<text x="90.1" y="209.2">4</text>
<text x="148.5" y="209.2">3</text>
<text x="206.8" y="209.2">2</text>
<text x="265.2" y="209.2">1</text>
</g>
</svg>
